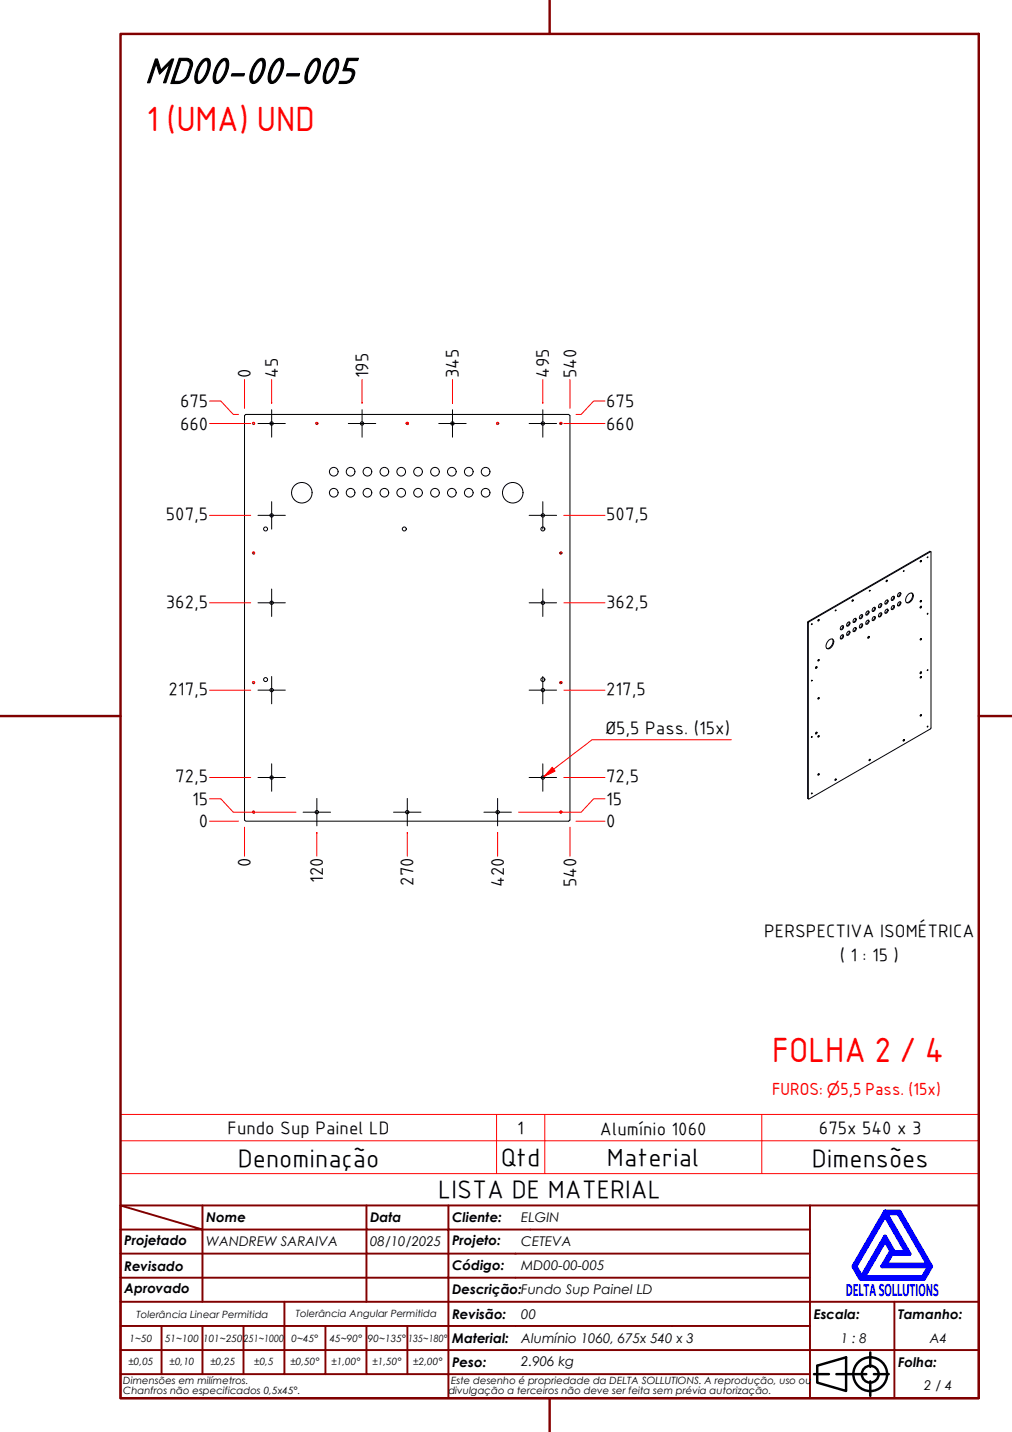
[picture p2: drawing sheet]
<svg xmlns="http://www.w3.org/2000/svg" width="210mm" height="297mm" viewBox="0 0 210 297" stroke-linecap="round" stroke-linejoin="round" font-family="sans-serif">
<!-- layer: Visible (ABNT) -->
<g fill="none" stroke="#000" stroke-width=".21">
<path d="M51 86h67l.2 .2v83.9l-.2 .2h-67l-.3-.2v-83.9zM187.4 118.4h.1l-.1 .2zM191 116.3l-.1 .2M193 114.4l.1 36.6-.1 .2-25.3 14.6-.2-.2v-36.5M193 114.4l-25.3 14.6M193 114.4l-.1-.1-25.3 14.6M167.6 128.9l.1 .1v.2l-.2-.1zM167.7 129.2v36.5M169.2 138.3h.3l-.3 .4-.1-.1zM169.3 138.3l-.2 .3M169.8 128.5l-.1 .2M169.8 136.8l-.1 .2"/>
<path d="M171.9 132.8a.6 .6 0 0 1 .9-.1 .6 .6 0 0 1 0 .8l-.2 .5a.7 .7 0 0 1-.5 .6 .7 .7 0 0 1-.7-.3v-.6zM172.6 132.6a1.38 1.38 0 0 1-1.1 1.9M174.5 130a.3 .3 0 0 1 .4-.2 .3 .3 0 0 1 0 .5l-.1 .1a.32 .32 0 0 1-.5 .2 .32 .32 0 0 1 .1-.5zM174.5 131.8a.31 .31 0 0 1 .5 .1 .31 .31 0 0 1-.2 .4 .32 .32 0 0 1-.5 .2 .32 .32 0 0 1 .1-.5zM174.8 129.8l-.1 .5-.4 .3M174.8 131.7l-.1 .5-.4 .3M175.9 131a.31 .31 0 0 1 .4 .1 .31 .31 0 0 1-.2 .5 .31 .31 0 0 1-.5 .1 .31 .31 0 0 1 .1-.5zM175.9 129.1a.31 .31 0 0 1 .4 .1 .31 .31 0 0 1-.2 .5 .31 .31 0 0 1-.5 .1 .31 .31 0 0 1 .1-.5zM176.1 129v.5l-.5 .3M176.1 130.9v.5l-.5 .3M176.8 124.4l-.1 .2M177.2 130.3a.32 .32 0 0 1 .4 0 .32 .32 0 0 1-.1 .5 .32 .32 0 0 1-.5 .2 .32 .32 0 0 1 0-.6z"/>
<path d="M177.2 128.4a.32 .32 0 0 1 .4 0 .32 .32 0 0 1-.1 .5 .32 .32 0 0 1-.5 .2 .32 .32 0 0 1 0-.6zM177.4 128.3v.4l-.4 .4M177.4 130.2v.4l-.4 .4M178.4 129.6a.3 .3 0 0 1 .5-.2 .3 .3 0 0 1 0 .5l-.1 .1a.32 .32 0 0 1-.5 .2 .32 .32 0 0 1 .1-.5zM178.4 127.7a.3 .3 0 0 1 .5-.2 .3 .3 0 0 1 0 .5l-.1 .1a.32 .32 0 0 1-.5 .2 .32 .32 0 0 1 .1-.5zM178.8 127.5l-.1 .5-.4 .3M178.8 129.4l-.1 .5-.4 .3M179.8 128.7a.31 .31 0 0 1 .5 .1 .31 .31 0 0 1-.2 .5 .31 .31 0 0 1-.5 .1 .31 .31 0 0 1 .1-.5zM179.8 126.8a.31 .31 0 0 1 .5 .1 .31 .31 0 0 1-.2 .5 .31 .31 0 0 1-.5 .1 .31 .31 0 0 1 .1-.5zM180.1 126.7l-.1 .5-.4 .3M180.1 128.6l-.1 .5-.4 .3M180.1 132l.2 .2-.3 .2z"/>
<path d="M180.1 132l-.1 .3M180.3 122.5h.2l-.1 .1zM181.1 128a.32 .32 0 0 1 .5 .1 .32 .32 0 0 1-.2 .4 .32 .32 0 0 1-.5 .2 .32 .32 0 0 1 .1-.5zM181.1 126.1a.32 .32 0 0 1 .5 0 .32 .32 0 0 1-.2 .5 .32 .32 0 0 1-.5 .2 .32 .32 0 0 1 .1-.6zM181.4 126v.4l-.5 .4M181.4 127.9v.4l-.5 .4M182.4 127.3a.3 .3 0 0 1 .4-.1 .3 .3 0 0 1 0 .4v.1a.32 .32 0 0 1-.6 .2 .32 .32 0 0 1 .1-.5zM182.4 125.4a.3 .3 0 0 1 .4-.2 .3 .3 0 0 1 0 .5v.1a.32 .32 0 0 1-.6 .2 .32 .32 0 0 1 .1-.5zM182.7 125.2l-.1 .5-.4 .3M182.7 127.1l-.1 .5-.4 .3M183.8 126.5a.31 .31 0 0 1 .5 0 .31 .31 0 0 1-.2 .5 .31 .31 0 0 1-.5 .1 .31 .31 0 0 1 0-.5zM183.8 124.6a.31 .31 0 0 1 .5 0 .31 .31 0 0 1-.2 .5 .31 .31 0 0 1-.5 .1 .31 .31 0 0 1 0-.5z"/>
<path d="M183.9 120.4l-.1 .2M184 124.4v.5l-.4 .3M184 126.4v.4l-.4 .3M185.1 125.7a.32 .32 0 0 1 .5 .1 .32 .32 0 0 1-.2 .4 .32 .32 0 0 1-.5 .2 .32 .32 0 0 1 .1-.5zM185.1 123.8a.32 .32 0 0 1 .5 .1 .32 .32 0 0 1-.2 .4 .32 .32 0 0 1-.5 .2 .32 .32 0 0 1 .1-.5zM185.4 123.7l-.1 .4-.4 .4M185.4 125.6l-.1 .4-.4 .4M186.3 125a.3 .3 0 0 1 .5-.1 .3 .3 0 0 1 0 .5 .33 .33 0 0 1-.5 .3 .33 .33 0 0 1 0-.6zM186.4 123a.31 .31 0 0 1 .5 .1 .31 .31 0 0 1-.2 .5 .32 .32 0 0 1-.5 .1 .32 .32 0 0 1 .1-.5zM186.7 122.9l-.1 .6-.4 .2M186.7 124.8l-.1 .6-.4 .2M188.4 123.3a.6 .6 0 0 1 .9-.2 .6 .6 0 0 1 .1 .9l-.4 .6a.61 .61 0 0 1-.6 .5 .61 .61 0 0 1-.6-.5l.2-.8z"/>
<path d="M189.1 123a1.38 1.38 0 0 1-1.1 2M190.9 125.9l.2-.1-.2 .3zM190.9 139.4h.2v.1l-.2 .2zM191 132.5l-.1 .2M191 124.6l-.1 .2M191 139.4l-.2 .3M191 125.8l-.2 .3M169.3 151.9l.2 .1-.3 .3-.1-.2zM169.3 151.9l-.2 .3M169.8 144.7l-.1 .2M169.8 152.6l-.1 .2M180.4 157.5l-.1 .2"/>
<path d="M187.4 153.4l-.1 .2M191 148.3l-.1 .1M191 140.4l-.1 .2M169.8 160.5l-.1 .2M173.3 161.6l-.1 .2"/>
<circle cx="52.6" cy="87.8" r=".2"/>
<circle cx="56.3" cy="87.8" r=".35"/>
<circle cx="65.7" cy="87.8" r=".2"/>
<circle cx="69.2" cy="97.8" r=".9"/>
<circle cx="72.7" cy="97.8" r=".9"/>
<circle cx="75.1" cy="87.8" r=".35"/>
<circle cx="76.2" cy="97.8" r=".9"/>
<circle cx="79.7" cy="97.8" r=".9"/>
<circle cx="83.2" cy="97.8" r=".9"/>
<circle cx="84.5" cy="87.8" r=".2"/>
<circle cx="86.7" cy="97.8" r=".9"/>
<circle cx="90.2" cy="97.8" r=".9"/>
<circle cx="93.7" cy="97.8" r=".9"/>
<circle cx="93.8" cy="87.8" r=".35"/>
<circle cx="97.2" cy="97.8" r=".9"/>
<circle cx="100.7" cy="97.8" r=".9"/>
<circle cx="103.2" cy="87.8" r=".2"/>
<circle cx="112.6" cy="87.8" r=".35"/>
<circle cx="116.3" cy="87.8" r=".2"/>
<circle cx="52.6" cy="114.7" r=".2"/>
<circle cx="55.1" cy="109.7" r=".41"/>
<circle cx="56.3" cy="106.9" r=".35"/>
<circle cx="62.6" cy="102.2" r="2.13"/>
<circle cx="69.2" cy="102.2" r=".9"/>
<circle cx="72.7" cy="102.2" r=".9"/>
<circle cx="76.2" cy="102.2" r=".9"/>
<circle cx="79.7" cy="102.2" r=".9"/>
<circle cx="83.2" cy="102.2" r=".9"/>
<circle cx="83.9" cy="109.7" r=".41"/>
<circle cx="86.7" cy="102.2" r=".9"/>
<circle cx="90.2" cy="102.2" r=".9"/>
<circle cx="93.7" cy="102.2" r=".9"/>
<circle cx="97.2" cy="102.2" r=".9"/>
<circle cx="100.7" cy="102.2" r=".9"/>
<circle cx="106.4" cy="102.2" r="2.13"/>
<circle cx="112.6" cy="109.7" r=".41"/>
<circle cx="112.6" cy="106.9" r=".35"/>
<circle cx="116.3" cy="114.7" r=".2"/>
<circle cx="191" cy="116.4" r=".15"/>
<circle cx="192.4" cy="115.6" r=".09"/>
<circle cx="56.3" cy="125" r=".35"/>
<circle cx="112.6" cy="125" r=".35"/>
<circle cx="168.4" cy="129.5" r=".09"/>
<circle cx="169.8" cy="137" r=".15"/>
<circle cx="169.8" cy="128.7" r=".15"/>
<circle cx="173.3" cy="126.6" r=".09"/>
<circle cx="176.9" cy="124.6" r=".15"/>
<circle cx="183.9" cy="120.5" r=".15"/>
<circle cx="191" cy="124.7" r=".15"/>
<circle cx="191" cy="132.6" r=".15"/>
<circle cx="192.4" cy="139" r=".09"/>
<circle cx="192.4" cy="127.3" r=".09"/>
<circle cx="52.6" cy="141.6" r=".2"/>
<circle cx="55.1" cy="141" r=".41"/>
<circle cx="56.3" cy="143.1" r=".35"/>
<circle cx="112.6" cy="141" r=".41"/>
<circle cx="112.6" cy="143.1" r=".35"/>
<circle cx="116.3" cy="141.6" r=".2"/>
<circle cx="168.4" cy="152.9" r=".09"/>
<circle cx="168.4" cy="141.2" r=".09"/>
<circle cx="169.8" cy="144.9" r=".15"/>
<circle cx="169.8" cy="152.8" r=".15"/>
<circle cx="180.4" cy="157.7" r=".15"/>
<circle cx="187.5" cy="153.6" r=".15"/>
<circle cx="191" cy="140.5" r=".15"/>
<circle cx="191" cy="148.4" r=".15"/>
<circle cx="192.4" cy="150.7" r=".09"/>
<circle cx="52.6" cy="168.5" r=".2"/>
<circle cx="56.3" cy="161.3" r=".35"/>
<circle cx="65.7" cy="168.5" r=".35"/>
<circle cx="84.5" cy="168.5" r=".35"/>
<circle cx="103.2" cy="168.5" r=".35"/>
<circle cx="112.6" cy="161.3" r=".35"/>
<circle cx="116.3" cy="168.5" r=".2"/>
<circle cx="168.4" cy="164.6" r=".09"/>
<circle cx="169.8" cy="160.7" r=".15"/>
<circle cx="173.3" cy="161.8" r=".15"/>
</g>
<!-- layer: Visible Narrow (ABNT) -->
<path d="M52.3 87.9l.2-.3h.2l.1 .4-.2 .1M65.5 87.9l.2-.3h.2v.4l-.1 .1M84.2 87.9l.2-.3h.2l.1 .4-.2 .1M103.5 87.9l-.1-.2-.3-.1-.1 .2 .2 .3M116.6 87.9l-.1-.2-.3-.1-.1 .2 .2 .3M52.3 114.8l.2-.3h.2l.1 .4-.2 .1M116.6 114.8l-.1-.2-.3-.1-.1 .2 .2 .3M52.3 141.6l.2-.2h.2l.1 .3-.2 .1M116.6 141.6l-.1-.1-.3-.1-.1 .2 .2 .2M52.3 168.5l.2-.3 .2 .1 .1 .3-.2 .1M116.6 168.5l-.1-.2h-.3l-.1 .1 .2 .3" fill="none" stroke="#f00" stroke-width=".21"/>
<path d="M114.9 159.5l-2 1.6M25 236.6h178v-5.4h-178v12.2M103 231.2v12.2M113 231.2v12.2M158 231.2v12.2M203 236.6v6.8h-178M25 243.4v6.6h178v-6.6" fill="none" stroke="#f00" stroke-width=".21"/>
<!-- layer: Borda A3/A4 (ABNT) -->
<path d="M25 7h178v283h-178zM114 0v7M0 148.5h25M203 148.5h7M114 290v7" fill="none" stroke="#800000" stroke-width=".51"/>
<path d="M183.6 257.3l1.2 2.2-1.8 3.2h9.7l-1.3 2.2h-12.2zM183.6 252.1l4.4 7.6h-2.6l-1.8-3.2-4.9 8.4-1.3-2.2zM183.6 251.3h3l6.5 11.4-1.5 2.6h-13.1l-1.5-2.6zM183.8 251.7h2.5l6.2 10.6h-8.8l1.3-2.2h3.7zM185 259.7h.2l-.1 .2z" fill="none" stroke="#00f" stroke-width=".8"/>
<!-- layer: 0 -->
<path d="M178.5 265.3h13.1" fill="none" stroke="#000" stroke-width=".21"/>
<g fill="none" stroke="#800000" stroke-width=".4">
<path d="M25 250l17 5h-17M25 250h178v40h-178zM42 255h34v5h17M42 255v15M42 250v5M76 250v5h17v5M93 250v5h75M168 250v20h-143M25 260h51v10M25 275h17M33.5 275v10M50.5 275h-8.5v10"/>
<path d="M59 270v15h-8.5M67.5 275v10h-8.5M76 275v10h8.5M84.5 275v10M93 275h-42.5v10M93 260v5h-68M93 275v10h75M93 260h75M93 275h75M168 265h-75v10M185.5 270v10h17.5M203 270h-35v10h17.5v10"/>
<path d="M25 285h25.5M25 280h143v10M67.5 285h8.5M84.5 285h8.5v5"/>
</g>
<g fill="none" stroke="#000" stroke-width=".51">
<path d="M168.8 285h3.1M169.5 283.3l6-1.8v7l-6-1.7zM173.5 285h6.2M180.5 280.5v3M180.5 286.5v3M181.3 285h3"/>
<circle cx="180.5" cy="285" r="3.5"/>
<circle cx="180.5" cy="285" r="1.75"/>
</g>
<!-- layer: Marca de centro (ISO) -->
<g fill="none" stroke="#000" stroke-width=".21">
<path d="M53.5 87.8h5.7M56.3 85v5.7M72.2 87.8h5.7M75.1 85v5.7M91 87.8h5.7M93.9 85v5.7M109.7 87.8h5.7M112.6 85v5.7M53.5 106.9h5.7M56.3 104.1v5.7M109.7 106.9h5.7M112.6 104.1v5.7"/>
<path d="M53.5 125h5.7M56.3 122.2v5.7M109.7 125h5.7M112.6 122.2v5.7M53.5 143.2h5.7M56.3 140.3v5.7M56.3 158.4v5.7M109.7 143.2h5.7M112.6 140.3v5.7M112.6 158.4v5.7M53.5 161.3h5.7M62.9 168.5h5.7"/>
<path d="M65.7 165.6v5.7M100.4 168.5h5.7M103.2 165.6v5.7M109.7 161.3h5.7"/>
</g>
<g fill="none" stroke="#f00" stroke-width=".21">
<path d="M50.7 78.7v6M56.3 78.7v4.9v-.1M75.1 78.7v4.9v-.1M93.9 78.7v4.9v-.1M112.6 78.7v4.9v-.1M118.2 78.7v6M43.5 87.8h8.5M43.5 83.2h2.3l2.6 2.8h1.1M116.9 87.8h8.6M125.5 83.2h-2.4l-2.6 2.8h-1M43.5 106.9h8.5M116.9 106.9h8.6"/>
<path d="M43.5 125h8.5M116.9 125h8.6M43.5 143.2h8.5M116.9 143.2h8.6M43.5 165.7h2.3l2.6 2.8h13M43.5 161.3h8.5M50.7 171.6v6M116.9 161.3h8.6M118.2 171.6v6M125.5 165.7h-2.4l-2.6 2.8h-12.9"/>
</g>
<path d="M114.6 159.2l.5 .7-2.2 1.2z" fill="#f00"/>
<path d="M114.6 159.2l.5 .7-2.2 1.2zM151.7 153.4h-28.9l-7.9 6.1" fill="none" stroke="#f00" stroke-width=".21"/>
<!-- layer: Marca de centro (ISO) -->
<path d="M81.6 168.5h5.7M84.5 165.6v5.7" fill="none" stroke="#000" stroke-width=".21"/>
<path d="M43.5 170.3h6M65.7 172.8v-.1v4.9M84.5 172.8v-.1v4.9M103.2 172.8v-.1v4.9M119.5 170.3h6" fill="none" stroke="#f00" stroke-width=".21"/>
<text font-size="8.1" x="30" y="17.2">MD00-00-005</text>
<g font-size="7" fill="#f00">
<text x="30.4" y="27.1">1 (UMA) UND</text>
<text x="160.1" y="220.3">FOLHA 2 / 4</text>
</g>
<g font-size="5.4">
<text x="49.3" y="242">Denominação</text>
<text x="103.9" y="241.8">Qtd</text>
<text x="125.9" y="241.8">Material</text>
<text x="168.4" y="242">Dimensões</text>
<text x="90.9" y="248.5">LISTA DE MATERIAL</text>
</g>
<g font-size="3.9">
<text x="52" y="78.5" transform="rotate(-90 52 78.5)">0</text>
<text x="57.6" y="78.5" transform="rotate(-90 57.6 78.5)">45</text>
<text x="76.3" y="78.5" transform="rotate(-90 76.3 78.5)">195</text>
<text x="95.1" y="78.5" transform="rotate(-90 95.1 78.5)">345</text>
<text x="113.9" y="78.5" transform="rotate(-90 113.9 78.5)">495</text>
<text x="119.5" y="78.5" transform="rotate(-90 119.5 78.5)">540</text>
<text x="37.3" y="89.1">660</text>
<text x="37.3" y="84.5">675</text>
<text x="125.7" y="89.1">660</text>
<text x="125.7" y="84.5">675</text>
<text x="34.4" y="107.9">507,5</text>
<text x="125.7" y="107.9">507,5</text>
<text x="34.4" y="126">362,5</text>
<text x="125.7" y="126">362,5</text>
<text x="35" y="144.2">217,5</text>
<text x="125.7" y="144.2">217,5</text>
<text x="125.6" y="152.3">Ø5,5 Pass. (15x)</text>
<text x="36.4" y="162.3">72,5</text>
<text x="39.9" y="167">15</text>
<text x="125.7" y="167">15</text>
<text x="125.7" y="162.3">72,5</text>
<text x="41.3" y="171.6">0</text>
<text x="125.7" y="171.6">0</text>
<text x="52" y="179.8" transform="rotate(-90 52 179.8)">0</text>
<text x="67" y="183.2" transform="rotate(-90 67 183.2)">120</text>
<text x="85.7" y="183.7" transform="rotate(-90 85.7 183.7)">270</text>
<text x="104.5" y="184" transform="rotate(-90 104.5 184)">420</text>
<text x="119.5" y="184" transform="rotate(-90 119.5 184)">540</text>
<text x="158.5" y="194.3">PERSPECTIVA ISOMÉTRICA</text>
<text x="174.2" y="199.3">( 1 : 15 )</text>
<text x="47.2" y="235.2">Fundo Sup Painel LD</text>
<text x="107.3" y="235.2">1</text>
<text x="124.4" y="235.3">Alumínio 1060</text>
<text x="169.9" y="235.2">675x 540 x 3</text>
</g>
<text font-size="3.9" fill="#00f" x="175.4" y="268.8">DELTASOLLUTIONS</text>
<text font-size="3.5" fill="#f00" x="160.1" y="227.1">FUROS: ⌀5,5 Pass. (15x)</text>
<g font-size="2.8">
<text x="42.8" y="253.5">Nome</text>
<text x="76.8" y="253.5">Data</text>
<text x="93.8" y="253.6">Cliente:</text>
<text x="108.1" y="253.5">ELGIN</text>
<text x="25.8" y="263.6">Revisado</text>
<text x="25.8" y="258.3">Projetado</text>
<text x="42.8" y="258.5">WANDREW SARAIVA</text>
<text x="76.8" y="258.4">08/10/2025</text>
<text x="93.8" y="263.4">Código:</text>
<text x="93.8" y="258.3">Projeto:</text>
<text x="108.1" y="263.5">MD00-00-005</text>
<text x="108.1" y="258.5">CETEVA</text>
<text x="25.8" y="268.3">Aprovado</text>
<text x="93.8" y="268.3">Descrição:Fundo Sup Painel LD</text>
<text x="93.8" y="273.6">Revisão:</text>
<text x="108.1" y="273.5">00</text>
<text x="168.8" y="273.5">Escala:</text>
<text x="186.3" y="273.5">Tamanho:</text>
<text x="93.8" y="278.6">Material:</text>
<text x="108.1" y="278.5">Alumínio 1060, 675x 540 x 3</text>
<text x="174.4" y="278.5">1 : 8</text>
<text x="192.8" y="278.6">A4</text>
<text x="93.8" y="283.5">Peso:</text>
<text x="108.1" y="283.3">2.906 kg</text>
<text x="186.3" y="283.5">Folha:</text>
<text x="191.7" y="288.4">2 / 4</text>
</g>
<g font-size="2.1">
<text x="28.3" y="273.3">Tolerância Linear Permitida</text>
<text x="61.4" y="273.1">Tolerância Angular Permitida</text>
<text x="26.9" y="278.3">1~50</text>
<text x="34.2" y="278.3">51~100</text>
<text x="42.1" y="278.3">101~250</text>
<text x="50.5" y="278.3">251~1000</text>
<text x="60.5" y="278.3">0~45°</text>
<text x="68.4" y="278.3">45~90°</text>
<text x="76.3" y="278.3">90~135°</text>
<text x="84.7" y="278.3">135~180°</text>
<text x="25.6" y="287.1">Dimensões em milímetros.</text>
<text x="26.6" y="283.2">±0,05</text>
<text x="35.2" y="283.2">±0,10</text>
<text x="43.6" y="283.2">±0,25</text>
<text x="52.7" y="283.2">±0,5</text>
<text x="60.2" y="283.2">±0,50°</text>
<text x="68.7" y="283.2">±1,00°</text>
<text x="77.2" y="283.2">±1,50°</text>
<text x="85.7" y="283.2">±2,00°</text>
<text x="93.6" y="287.1">Este desenho é propriedade da DELTA SOLLUTIONS. A reprodução, uso ou</text>
<text x="25.6" y="289.2">Chanfros não especificados 0,5x45°.</text>
<text x="93" y="289.2">divulgação a terceiros não deve ser feita sem prévia autorização.</text>
</g>
</svg>
